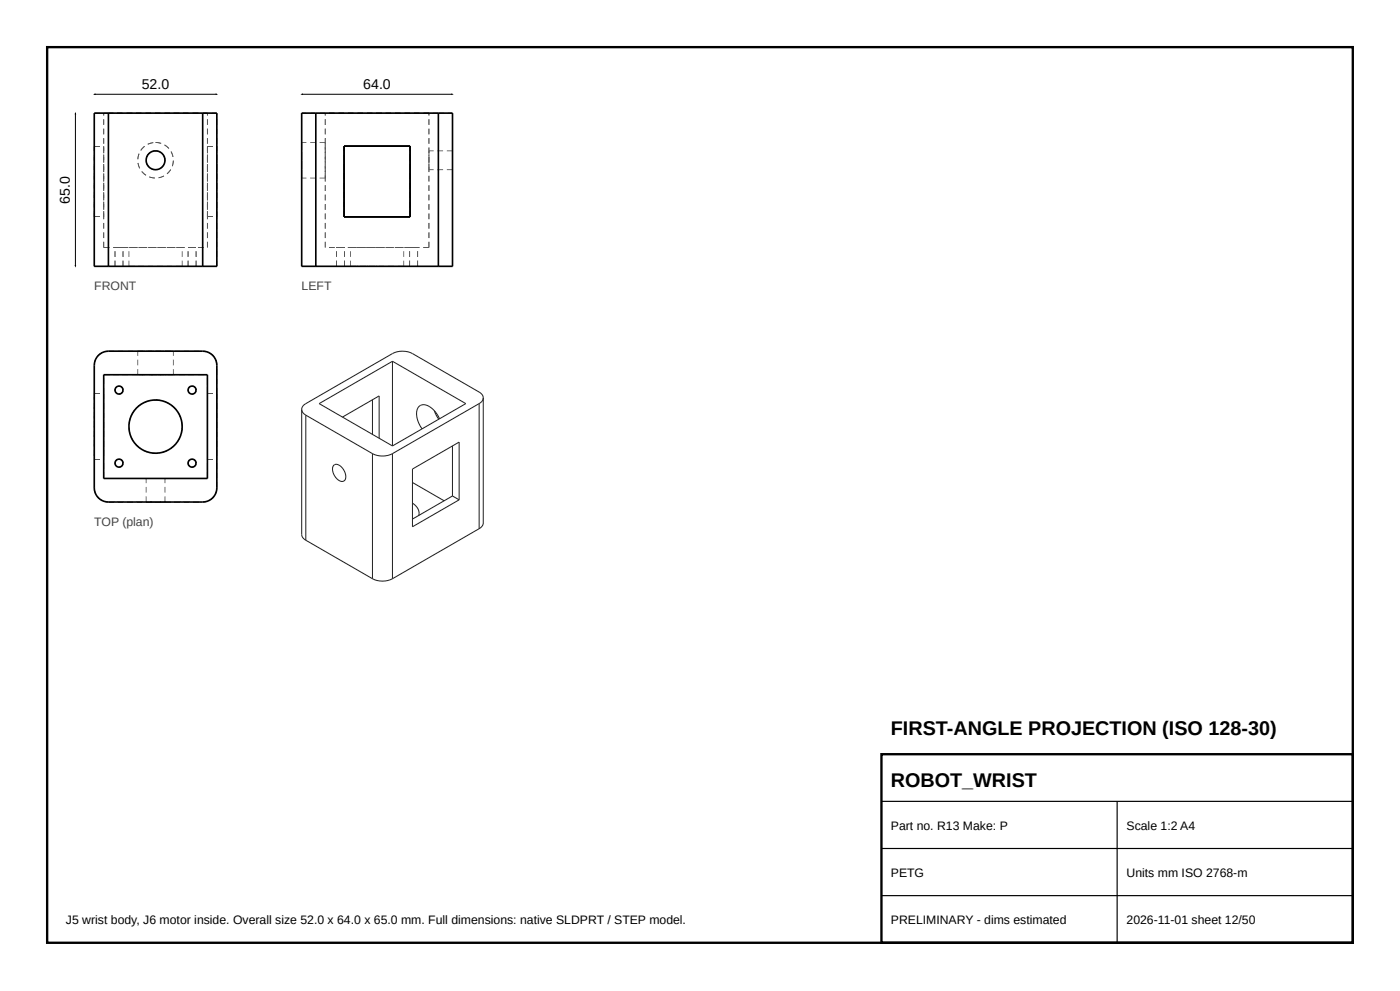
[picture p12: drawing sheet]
<svg xmlns="http://www.w3.org/2000/svg" width="297mm" height="210mm" viewBox="0 0 297 210" stroke-linecap="round" stroke-linejoin="round" font-family="sans-serif">
<path d="M10 10h277v190h-277zM187 160h100v40h-100z" fill="none" stroke="#000" stroke-width=".5"/>
<path d="M187 170h100M187 180h100M237 170v30M187 190h100" fill="none" stroke="#000" stroke-width=".25"/>
<g fill="#555">
<path d="M24.9 56.4h1.2v.2h-1.2z"/>
<path d="M24.4 56.4h1.2v.2h-1.2z"/>
<path d="M40.4 56.4h1.2v.2h-1.2z"/>
<path d="M39.9 56.4h1.2v.2h-1.2z"/>
<path d="M20 45.9h1.2v.2h-1.2z"/>
<path d="M20 30.9h1.2v.2h-1.2z"/>
<path d="M24.9 52.4h1.2v.2h-1.2z"/>
<path d="M24.4 52.4h1.2v.2h-1.2z"/>
<path d="M40.4 52.4h1.2v.2h-1.2z"/>
<path d="M39.9 52.4h1.2v.2h-1.2z"/>
<path d="M44 45.9h1.2v.2h-1.2z"/>
<path d="M44 30.9h1.2v.2h-1.2z"/>
<path d="M19.9 55.3h.2v1.2h-.2zM19.9 53.3h.2v1.2h-.2zM19.9 51.3h.2v1.2h-.2zM19.9 49.3h.2v1.2h-.2zM19.9 47.3h.2v1.2h-.2zM19.9 45.3h.2v1.2h-.2zM19.9 43.3h.2v1.2h-.2zM19.9 41.3h.2v1.2h-.2zM19.9 39.3h.2v1.2h-.2zM19.9 37.3h.2v1.2h-.2zM19.9 35.3h.2v1.2h-.2zM19.9 33.3h.2v1.2h-.2zM19.9 31.3h.2v1.2h-.2zM19.9 29.3h.2v1.2h-.2zM19.9 27.3h.2v1.2h-.2zM19.9 25.3h.2v1.2h-.2zM19.9 24h.2v.5h-.2z"/>
<path d="M19.9 44.8h.2v1.2h-.2zM19.9 42.8h.2v1.2h-.2zM19.9 40.8h.2v1.2h-.2zM19.9 38.8h.2v1.2h-.2zM19.9 36.8h.2v1.2h-.2zM19.9 34.8h.2v1.2h-.2zM19.9 32.8h.2v1.2h-.2zM19.9 31h.2v1h-.2z"/>
<path d="M19.9 44.8h.2v1.2h-.2zM19.9 42.8h.2v1.2h-.2zM19.9 40.8h.2v1.2h-.2zM19.9 38.8h.2v1.2h-.2zM19.9 36.8h.2v1.2h-.2zM19.9 34.8h.2v1.2h-.2zM19.9 32.8h.2v1.2h-.2zM19.9 31h.2v1h-.2z"/>
<path d="M20 23.9h1.2v.2h-1.2zM22 23.9h1v.2h-1z"/>
<path d="M23 23.9h1.2v.2h-1.2zM25 23.9h1.2v.2h-1.2zM27 23.9h1.2v.2h-1.2zM29 23.9h1.2v.2h-1.2zM31 23.9h1.2v.2h-1.2zM33 23.9h1.2v.2h-1.2zM35 23.9h1.2v.2h-1.2zM37 23.9h1.2v.2h-1.2zM39 23.9h1.2v.2h-1.2zM41 23.9h1.2v.2h-1.2z"/>
<path d="M44.8 23.9h1.2v.2h-1.2zM43 23.9h1v.2h-1z"/>
<path d="M42.8 23.9h1.2v.2h-1.2zM40.8 23.9h1.2v.2h-1.2zM38.8 23.9h1.2v.2h-1.2zM36.8 23.9h1.2v.2h-1.2zM34.8 23.9h1.2v.2h-1.2zM32.8 23.9h1.2v.2h-1.2zM30.8 23.9h1.2v.2h-1.2zM28.8 23.9h1.2v.2h-1.2zM26.8 23.9h1.2v.2h-1.2zM24.8 23.9h1.2v.2h-1.2zM22.8 23.9h1.2v.2h-1.2z"/>
<path d="M42.8 23.9h1.2v.2h-1.2zM40.8 23.9h1.2v.2h-1.2zM38.8 23.9h1.2v.2h-1.2zM36.8 23.9h1.2v.2h-1.2zM34.8 23.9h1.2v.2h-1.2zM32.8 23.9h1.2v.2h-1.2zM30.8 23.9h1.2v.2h-1.2zM28.8 23.9h1.2v.2h-1.2zM26.8 23.9h1.2v.2h-1.2zM24.8 23.9h1.2v.2h-1.2zM22.8 23.9h1.2v.2h-1.2z"/>
<path d="M20 56.4h1.2v.2h-1.2zM22 56.4h1v.2h-1z"/>
<path d="M23 56.4h1.2v.2h-1.2zM25 56.4h1.2v.2h-1.2zM27 56.4h1.2v.2h-1.2zM29 56.4h1.2v.2h-1.2zM31 56.4h1.2v.2h-1.2zM33 56.4h1.2v.2h-1.2zM35 56.4h1.2v.2h-1.2zM37 56.4h1.2v.2h-1.2zM39 56.4h1.2v.2h-1.2zM41 56.4h1.2v.2h-1.2z"/>
<path d="M44.8 56.4h1.2v.2h-1.2zM43 56.4h1v.2h-1z"/>
<path d="M37.5 56.4h1.2v.2h-1.2zM35.5 56.4h1.2v.2h-1.2zM33.5 56.4h1.2v.2h-1.2zM31.5 56.4h1.2v.2h-1.2zM29.5 56.4h1.2v.2h-1.2zM27.5 56.4h1.2v.2h-1.2z"/>
<path d="M27.4 56.4h1.2v.2h-1.2zM29.4 56.4h1.2v.2h-1.2zM31.4 56.4h1.2v.2h-1.2zM33.4 56.4h1.2v.2h-1.2zM35.4 56.4h1.2v.2h-1.2zM37.4 56.4h1.2v.2h-1.2z"/>
<path d="M21.9 44.8h.2v1.2h-.2zM21.9 42.8h.2v1.2h-.2zM21.9 40.8h.2v1.2h-.2zM21.9 38.8h.2v1.2h-.2zM21.9 36.8h.2v1.2h-.2zM21.9 34.8h.2v1.2h-.2zM21.9 32.8h.2v1.2h-.2zM21.9 31h.2v1h-.2z"/>
<path d="M21.9 44.8h.2v1.2h-.2zM21.9 42.8h.2v1.2h-.2zM21.9 40.8h.2v1.2h-.2zM21.9 38.8h.2v1.2h-.2zM21.9 36.8h.2v1.2h-.2zM21.9 34.8h.2v1.2h-.2zM21.9 32.8h.2v1.2h-.2zM21.9 31h.2v1h-.2z"/>
<path d="M33 30.1l1.2 .2-.1 .2-.6-.2h-.5zM34.9 30.7l1 .7-.1 .2-.3-.5-.6-.3zM36.2 32.2l.2-.1 .4 1.2h-.2v-.4zM36.7 34.1h.2l-.3 1.2-.1-.1 .2-.7zM36.1 35.9l.2 .2-.8 .9-.1-.2 .5-.3zM33.6 37.6h.5l.6-.4 .1 .2-1.1 .4zM31.7 37.4l.8 .3h.4l-.1 .2-.9-.2-.2-.1zM30 36.4l.1-.1 .4 .6 .5 .2-.1 .2zM29.2 34.6h.2v.5l.3 .6-.1 .1zM29.4 32.6h.2l-.2 .3-.1 .9h-.1zM30.1 31.5l.5-.5 .1 .1-.6 .4-.2 .5-.1-.2zM31.3 30.5l1.2-.3v.1l-.6 .1-.5 .3z"/>
<path d="M45.9 55.3h.2v1.2h-.2zM45.9 53.3h.2v1.2h-.2zM45.9 51.3h.2v1.2h-.2zM45.9 49.3h.2v1.2h-.2zM45.9 47.3h.2v1.2h-.2zM45.9 45.3h.2v1.2h-.2zM45.9 43.3h.2v1.2h-.2zM45.9 41.3h.2v1.2h-.2zM45.9 39.3h.2v1.2h-.2zM45.9 37.3h.2v1.2h-.2zM45.9 35.3h.2v1.2h-.2zM45.9 33.3h.2v1.2h-.2zM45.9 31.3h.2v1.2h-.2zM45.9 29.3h.2v1.2h-.2zM45.9 27.3h.2v1.2h-.2zM45.9 25.3h.2v1.2h-.2zM45.9 24h.2v.5h-.2z"/>
<path d="M45.9 44.8h.2v1.2h-.2zM45.9 42.8h.2v1.2h-.2zM45.9 40.8h.2v1.2h-.2zM45.9 38.8h.2v1.2h-.2zM45.9 36.8h.2v1.2h-.2zM45.9 34.8h.2v1.2h-.2zM45.9 32.8h.2v1.2h-.2zM45.9 31h.2v1h-.2z"/>
<path d="M45.9 44.8h.2v1.2h-.2zM45.9 42.8h.2v1.2h-.2zM45.9 40.8h.2v1.2h-.2zM45.9 38.8h.2v1.2h-.2zM45.9 36.8h.2v1.2h-.2zM45.9 34.8h.2v1.2h-.2zM45.9 32.8h.2v1.2h-.2zM45.9 31h.2v1h-.2z"/>
<path d="M43.9 51.3h.2v1.2h-.2zM43.9 49.3h.2v1.2h-.2zM43.9 47.3h.2v1.2h-.2zM43.9 45.3h.2v1.2h-.2zM43.9 43.3h.2v1.2h-.2zM43.9 41.3h.2v1.2h-.2zM43.9 39.3h.2v1.2h-.2zM43.9 37.3h.2v1.2h-.2zM43.9 35.3h.2v1.2h-.2zM43.9 33.3h.2v1.2h-.2zM43.9 31.3h.2v1.2h-.2zM43.9 29.3h.2v1.2h-.2zM43.9 27.3h.2v1.2h-.2zM43.9 25.3h.2v1.2h-.2zM43.9 24h.2v.5h-.2z"/>
<path d="M22 52.4h1.2v.2h-1.2zM24 52.4h1.2v.2h-1.2zM26 52.4h1.2v.2h-1.2zM28 52.4h1.2v.2h-1.2zM30 52.4h1.2v.2h-1.2zM32 52.4h1.2v.2h-1.2zM34 52.4h1.2v.2h-1.2zM36 52.4h1.2v.2h-1.2zM38 52.4h1.2v.2h-1.2zM40 52.4h1.2v.2h-1.2zM42 52.4h1.2v.2h-1.2z"/>
<path d="M21.9 51.3h.2v1.2h-.2zM21.9 49.3h.2v1.2h-.2zM21.9 47.3h.2v1.2h-.2zM21.9 45.3h.2v1.2h-.2zM21.9 43.3h.2v1.2h-.2zM21.9 41.3h.2v1.2h-.2zM21.9 39.3h.2v1.2h-.2zM21.9 37.3h.2v1.2h-.2zM21.9 35.3h.2v1.2h-.2zM21.9 33.3h.2v1.2h-.2zM21.9 31.3h.2v1.2h-.2zM21.9 29.3h.2v1.2h-.2zM21.9 27.3h.2v1.2h-.2zM21.9 25.3h.2v1.2h-.2zM21.9 24h.2v.5h-.2z"/>
<path d="M33 31.9l1.2 .4-.1 .1-.3-.2-.8-.1zM34.6 33l.2-.1 .1 .3 .2 .9h-.2l.1-.5zM34.7 34.8l.2 .1-.2 .3-.6 .6-.1-.2 .4-.2zM32.2 35.7l.4 .3 .7-.1v.2l-1.1-.2h-.1zM30.9 34.2h.2l.1 .6 .4 .4-.2 .1zM31.5 32.5l.2-.1 .1 .1-.5 .4-.1 .5h-.2zM32.4 32l.6-.1v.2l-.4-.1-.1 .2z"/>
<path d="M43.9 51.3h.2v1.2h-.2zM43.9 49.3h.2v1.2h-.2zM43.9 47.3h.2v1.2h-.2zM43.9 45.3h.2v1.2h-.2zM43.9 43.3h.2v1.2h-.2zM43.9 41.3h.2v1.2h-.2zM43.9 39.3h.2v1.2h-.2zM43.9 37.3h.2v1.2h-.2zM43.9 35.3h.2v1.2h-.2zM43.9 33.3h.2v1.2h-.2zM43.9 31.3h.2v1.2h-.2zM43.9 29.3h.2v1.2h-.2zM43.9 27.3h.2v1.2h-.2zM43.9 25.3h.2v1.2h-.2zM43.9 24h.2v.5h-.2z"/>
<path d="M43.9 44.8h.2v1.2h-.2zM43.9 42.8h.2v1.2h-.2zM43.9 40.8h.2v1.2h-.2zM43.9 38.8h.2v1.2h-.2zM43.9 36.8h.2v1.2h-.2zM43.9 34.8h.2v1.2h-.2zM43.9 32.8h.2v1.2h-.2zM43.9 31h.2v1h-.2z"/>
<path d="M43.9 44.8h.2v1.2h-.2zM43.9 42.8h.2v1.2h-.2zM43.9 40.8h.2v1.2h-.2zM43.9 38.8h.2v1.2h-.2zM43.9 36.8h.2v1.2h-.2zM43.9 34.8h.2v1.2h-.2zM43.9 32.8h.2v1.2h-.2zM43.9 31h.2v1h-.2z"/>
<path d="M22 52.4h1.2v.2h-1.2zM24 52.4h1.2v.2h-1.2zM26 52.4h1.2v.2h-1.2zM28 52.4h1.2v.2h-1.2zM30 52.4h1.2v.2h-1.2zM32 52.4h1.2v.2h-1.2zM34 52.4h1.2v.2h-1.2zM36 52.4h1.2v.2h-1.2zM38 52.4h1.2v.2h-1.2zM40 52.4h1.2v.2h-1.2zM42 52.4h1.2v.2h-1.2z"/>
<path d="M21.9 51.3h.2v1.2h-.2zM21.9 49.3h.2v1.2h-.2zM21.9 47.3h.2v1.2h-.2zM21.9 45.3h.2v1.2h-.2zM21.9 43.3h.2v1.2h-.2zM21.9 41.3h.2v1.2h-.2zM21.9 39.3h.2v1.2h-.2zM21.9 37.3h.2v1.2h-.2zM21.9 35.3h.2v1.2h-.2zM21.9 33.3h.2v1.2h-.2zM21.9 31.3h.2v1.2h-.2zM21.9 29.3h.2v1.2h-.2zM21.9 27.3h.2v1.2h-.2zM21.9 25.3h.2v1.2h-.2zM21.9 24h.2v.5h-.2z"/>
<path d="M33 30.1l1.2 .2-.1 .2-.6-.2h-.5zM34.9 30.7l1 .7-.1 .2-.3-.5-.6-.3zM36.2 32.2l.2-.1 .4 1.2h-.2v-.4zM36.7 34.1h.2l-.3 1.2-.1-.1 .2-.7zM36.1 35.9l.2 .2-.8 .9-.1-.2 .5-.3zM33.6 37.6h.5l.6-.4 .1 .2-1.1 .4zM31.7 37.4l.8 .3h.4l-.1 .2-.9-.2-.2-.1zM30 36.4l.1-.1 .4 .6 .5 .2-.1 .2zM29.2 34.6h.2v.5l.3 .6-.1 .1zM29.4 32.6h.2l-.2 .3-.1 .9h-.1zM30.1 31.5l.5-.5 .1 .1-.6 .4-.2 .5-.1-.2zM31.3 30.5l1.2-.3v.1l-.6 .1-.5 .3z"/>
<path d="M26 55.3h.2v1.2h-.2zM26 53.3h.2v1.2h-.2z"/>
<path d="M37.5 52.4h1.2v.2h-1.2zM35.5 52.4h1.2v.2h-1.2zM33.5 52.4h1.2v.2h-1.2zM31.5 52.4h1.2v.2h-1.2zM29.5 52.4h1.2v.2h-1.2zM27.5 52.4h1.2v.2h-1.2z"/>
<path d="M27.4 52.4h1.2v.2h-1.2zM29.4 52.4h1.2v.2h-1.2zM31.4 52.4h1.2v.2h-1.2zM33.4 52.4h1.2v.2h-1.2zM35.4 52.4h1.2v.2h-1.2zM37.4 52.4h1.2v.2h-1.2z"/>
<path d="M38.6 55.3h.1v1.2h-.1zM38.6 53.3h.1v1.2h-.1z"/>
<path d="M41.5 55.3h.2v1.2h-.2zM41.5 53.3h.2v1.2h-.2z"/>
<path d="M26 55.3h.2v1.2h-.2zM26 53.3h.2v1.2h-.2z"/>
<path d="M41.5 55.3h.2v1.2h-.2zM41.5 53.3h.2v1.2h-.2z"/>
<path d="M24.3 55.3h.2v1.2h-.2zM24.3 53.3h.2v1.2h-.2z"/>
<path d="M27.3 55.3h.1v1.2h-.1zM27.3 53.3h.1v1.2h-.1z"/>
<path d="M39.8 55.3h.2v1.2h-.2zM39.8 53.3h.2v1.2h-.2z"/>
<path d="M24.3 55.3h.2v1.2h-.2zM24.3 53.3h.2v1.2h-.2z"/>
<path d="M39.8 55.3h.2v1.2h-.2zM39.8 53.3h.2v1.2h-.2z"/>
</g>
<g fill="none" stroke="#000" stroke-width=".35">
<path d="M23 24h-3v32.5h3M23 24h20M23 24v32.5M43 24h3v32.5h-3M43 24v32.5M23 56.5h20"/>
<circle cx="33" cy="34" r="2"/>
</g>
<g fill="#555">
<path d="M20 83.4h1.2v.2h-1.2z"/>
<path d="M20 97.4h1.2v.2h-1.2z"/>
<path d="M33 106.4h1.2v.2h-1.2z"/>
<path d="M31 106.4h1.2v.2h-1.2z"/>
<path d="M33 101.4h1.2v.2h-1.2z"/>
<path d="M31 101.4h1.2v.2h-1.2z"/>
<path d="M44 83.4h1.2v.2h-1.2z"/>
<path d="M44 97.4h1.2v.2h-1.2z"/>
<path d="M19.9 102.3h.2v1.2h-.2zM19.9 100.3h.2v1.2h-.2zM19.9 98.3h.2v1.2h-.2zM19.9 96.3h.2v1.2h-.2zM19.9 94.3h.2v1.2h-.2zM19.9 92.3h.2v1.2h-.2zM19.9 90.3h.2v1.2h-.2zM19.9 88.3h.2v1.2h-.2zM19.9 86.3h.2v1.2h-.2zM19.9 84.3h.2v1.2h-.2zM19.9 82.3h.2v1.2h-.2zM19.9 80.3h.2v1.2h-.2zM19.9 78.3h.2v1.2h-.2z"/>
<path d="M19.9 83.5h.2v1.2h-.2zM19.9 85.5h.2v1.2h-.2zM19.9 87.5h.2v1.2h-.2zM19.9 89.5h.2v1.2h-.2zM19.9 91.5h.2v1.2h-.2zM19.9 93.5h.2v1.2h-.2zM19.9 95.5h.2v1.2h-.2z"/>
<path d="M19.9 83.5h.2v1.2h-.2zM19.9 85.5h.2v1.2h-.2zM19.9 87.5h.2v1.2h-.2zM19.9 89.5h.2v1.2h-.2zM19.9 91.5h.2v1.2h-.2zM19.9 93.5h.2v1.2h-.2zM19.9 95.5h.2v1.2h-.2z"/>
<path d="M19.9 103.5h.2l-.1 .5 .3 .6-.1 .1zM20.6 105.4l.1-.1 .5 .6 .4 .1-.1 .2zM22.3 106.3l.2 .2 .5-.1v.2l-.7-.1z"/>
<path d="M20.2 76.3l.1 .1-.3 .6 .1 .5h-.2zM20.8 75.3l.7-.5 .1 .2-.4 .1-.5 .6-.1-.1zM22.3 74.5l.7-.1v.2l-.5-.1-.2 .2z"/>
<path d="M23 106.4h1.2v.2h-1.2zM25 106.4h1.2v.2h-1.2zM27 106.4h1.2v.2h-1.2zM29 106.4h1.2v.2h-1.2zM31 106.4h1.2v.2h-1.2zM33 106.4h1.2v.2h-1.2zM35 106.4h1.2v.2h-1.2zM37 106.4h1.2v.2h-1.2zM39 106.4h1.2v.2h-1.2zM41 106.4h1.2v.2h-1.2z"/>
<path d="M23 74.4h1.2v.2h-1.2zM25 74.4h1.2v.2h-1.2zM27 74.4h1.2v.2h-1.2zM29 74.4h1.2v.2h-1.2zM31 74.4h1.2v.2h-1.2zM33 74.4h1.2v.2h-1.2zM35 74.4h1.2v.2h-1.2zM37 74.4h1.2v.2h-1.2zM39 74.4h1.2v.2h-1.2zM41 74.4h1.2v.2h-1.2z"/>
<path d="M45.9 103.5h.2l-.3 1.2-.1-.1 .3-.6zM44.4 106l.4-.1 .5-.6 .1 .1-.6 .6-.3 .2zM43 106.4l.5 .1 .2-.2v.2l-.7 .1z"/>
<path d="M45.7 76.4l.1-.1 .1 .2 .2 1h-.2l.1-.5zM44.5 74.8l.9 .8-.1 .1-.5-.6-.4-.1zM43 74.4l.7 .1v.2l-.2-.2-.5 .1z"/>
<path d="M45.9 102.3h.2v1.2h-.2zM45.9 100.3h.2v1.2h-.2zM45.9 98.3h.2v1.2h-.2zM45.9 96.3h.2v1.2h-.2zM45.9 94.3h.2v1.2h-.2zM45.9 92.3h.2v1.2h-.2zM45.9 90.3h.2v1.2h-.2zM45.9 88.3h.2v1.2h-.2zM45.9 86.3h.2v1.2h-.2zM45.9 84.3h.2v1.2h-.2zM45.9 82.3h.2v1.2h-.2zM45.9 80.3h.2v1.2h-.2zM45.9 78.3h.2v1.2h-.2z"/>
<path d="M25.4 97.3l.2 .1a.94 .94 0 0 1 .6 .8l-.2 .1v-.5l-.4-.3h-.2zM24.6 97.6l.1 .1-.2 .2-.1 .5 .2 .3-.1 .1-.1-.1a.94 .94 0 0 1 .2-1.1zM25.3 99l.5-.1 .3-.4-.1-.1h.2v.1a.92 .92 0 0 1-.9 .7z"/>
<path d="M38.4 89.3h.2l.1 1.2h-.1v-.7zM37.7 87.5l.1-.1 .6 1.1-.2 .1-.2-.7zM36.5 85.9l.9 .9-.2 .1-.4-.6-.4-.2zM34.7 85l1.1 .5-.1 .1-.6-.3-.5-.1zM32.7 84.8h1.2l-.1 .2-.6-.1-.5 .1zM30.7 85.2l1.2-.3v.2h-.7l-.4 .3zM29 86.4l1-.8 .1 .2-.7 .3-.3 .4zM28.5 87l.1 .1-.5 .5-.1 .5-.2-.1zM27.5 88.8h.2l-.3 .7 .1 .5-.2-.1zM27.3 90.8h.2l-.1 .7 .2 .4-.1 .1zM27.7 92.7h.2l.2 .7 .4 .3-.2 .1zM28.8 94.4l.2-.1 .4 .6 .5 .2-.2 .1zM30.5 95.5l.7 .4h.4v.2l-1.1-.4zM32.4 96l.8 .1 .4-.1v.2h-1.1zM34.4 95.9l.7-.2 .4-.2v.1l-1.1 .5zM36.1 95.1l.7-.4 .2-.4 .2 .1-1 .8zM38.1 92.7l.2 .1-.6 1-.2-.1 .5-.6zM38.5 90.8h.2l-.2 1.2-.1-.1 .2-.7z"/>
<path d="M40.9 97.3l.2 .1a.94 .94 0 0 1 .6 .8l-.2 .1v-.5l-.4-.3h-.2zM40.1 97.6l.1 .1-.2 .2-.1 .5 .2 .3-.1 .1-.1-.1a.94 .94 0 0 1 .2-1.1zM40.8 99l.5-.1 .3-.4-.1-.1h.2v.1a.92 .92 0 0 1-.9 .7z"/>
<path d="M25.4 81.8l.2 .1a.94 .94 0 0 1 .6 .8l-.2 .1v-.5l-.4-.3h-.2zM24.6 82.1l.1 .1-.2 .2-.1 .5 .2 .3-.1 .1-.1-.1a.94 .94 0 0 1 .2-1.1zM25.3 83.5l.5-.1 .3-.4-.1-.1h.2v.1a.92 .92 0 0 1-.9 .7z"/>
<path d="M40.9 81.8l.2 .1a.94 .94 0 0 1 .6 .8l-.2 .1v-.5l-.4-.3h-.2zM40.1 82.1l.1 .1-.2 .2-.1 .5 .2 .3-.1 .1-.1-.1a.94 .94 0 0 1 .2-1.1zM40.8 83.5l.5-.1 .3-.4-.1-.1h.2v.1a.92 .92 0 0 1-.9 .7z"/>
<path d="M21.9 83.5h.2v1.2h-.2zM21.9 85.5h.2v1.2h-.2zM21.9 87.5h.2v1.2h-.2zM21.9 89.5h.2v1.2h-.2zM21.9 91.5h.2v1.2h-.2zM21.9 93.5h.2v1.2h-.2zM21.9 95.5h.2v1.2h-.2z"/>
<path d="M21.9 83.5h.2v1.2h-.2zM21.9 85.5h.2v1.2h-.2zM21.9 87.5h.2v1.2h-.2zM21.9 89.5h.2v1.2h-.2zM21.9 91.5h.2v1.2h-.2zM21.9 93.5h.2v1.2h-.2zM21.9 95.5h.2v1.2h-.2z"/>
<path d="M33.8 106.4h1.2v.2h-1.2zM31.8 106.4h1.2v.2h-1.2z"/>
<path d="M33 74.4h1.2v.2h-1.2zM35 74.4h1.2v.2h-1.2z"/>
<path d="M35.6 74.4h1.2v.2h-1.2zM33.6 74.4h1.2v.2h-1.2zM31.6 74.4h1.2v.2h-1.2zM29.6 74.4h1.2v.2h-1.2z"/>
<path d="M29.2 74.4h1.2v.2h-1.2zM31.2 74.4h1.2v.2h-1.2z"/>
<path d="M45.9 83.5h.2v1.2h-.2zM45.9 85.5h.2v1.2h-.2zM45.9 87.5h.2v1.2h-.2zM45.9 89.5h.2v1.2h-.2zM45.9 91.5h.2v1.2h-.2zM45.9 93.5h.2v1.2h-.2zM45.9 95.5h.2v1.2h-.2z"/>
<path d="M45.9 83.5h.2v1.2h-.2zM45.9 85.5h.2v1.2h-.2zM45.9 87.5h.2v1.2h-.2zM45.9 89.5h.2v1.2h-.2zM45.9 91.5h.2v1.2h-.2zM45.9 93.5h.2v1.2h-.2zM45.9 95.5h.2v1.2h-.2z"/>
<path d="M22 101.4h1.2v.2h-1.2zM24 101.4h1.2v.2h-1.2zM26 101.4h1.2v.2h-1.2zM28 101.4h1.2v.2h-1.2zM30 101.4h1.2v.2h-1.2zM32 101.4h1.2v.2h-1.2zM34 101.4h1.2v.2h-1.2zM36 101.4h1.2v.2h-1.2zM38 101.4h1.2v.2h-1.2zM40 101.4h1.2v.2h-1.2zM42 101.4h1.2v.2h-1.2z"/>
<path d="M33.8 101.4h1.2v.2h-1.2zM31.8 101.4h1.2v.2h-1.2z"/>
<path d="M43.9 100.3h.2v1.2h-.2zM43.9 98.3h.2v1.2h-.2zM43.9 96.3h.2v1.2h-.2zM43.9 94.3h.2v1.2h-.2zM43.9 92.3h.2v1.2h-.2zM43.9 90.3h.2v1.2h-.2zM43.9 88.3h.2v1.2h-.2zM43.9 86.3h.2v1.2h-.2zM43.9 84.3h.2v1.2h-.2zM43.9 82.3h.2v1.2h-.2zM43.9 80.3h.2v1.2h-.2z"/>
<path d="M43.9 83.5h.2v1.2h-.2zM43.9 85.5h.2v1.2h-.2zM43.9 87.5h.2v1.2h-.2zM43.9 89.5h.2v1.2h-.2zM43.9 91.5h.2v1.2h-.2zM43.9 93.5h.2v1.2h-.2zM43.9 95.5h.2v1.2h-.2z"/>
<path d="M43.9 83.5h.2v1.2h-.2zM43.9 85.5h.2v1.2h-.2zM43.9 87.5h.2v1.2h-.2zM43.9 89.5h.2v1.2h-.2zM43.9 91.5h.2v1.2h-.2zM43.9 93.5h.2v1.2h-.2zM43.9 95.5h.2v1.2h-.2z"/>
<path d="M22 79.4h1.2v.2h-1.2zM24 79.4h1.2v.2h-1.2zM26 79.4h1.2v.2h-1.2zM28 79.4h1.2v.2h-1.2zM30 79.4h1.2v.2h-1.2zM32 79.4h1.2v.2h-1.2zM34 79.4h1.2v.2h-1.2zM36 79.4h1.2v.2h-1.2zM38 79.4h1.2v.2h-1.2zM40 79.4h1.2v.2h-1.2zM42 79.4h1.2v.2h-1.2z"/>
<path d="M33 79.4h1.2v.2h-1.2zM35 79.4h1.2v.2h-1.2z"/>
<path d="M35.6 79.4h1.2v.2h-1.2zM33.6 79.4h1.2v.2h-1.2zM31.6 79.4h1.2v.2h-1.2zM29.6 79.4h1.2v.2h-1.2z"/>
<path d="M29.2 79.4h1.2v.2h-1.2zM31.2 79.4h1.2v.2h-1.2z"/>
<path d="M21.9 100.3h.2v1.2h-.2zM21.9 98.3h.2v1.2h-.2zM21.9 96.3h.2v1.2h-.2zM21.9 94.3h.2v1.2h-.2zM21.9 92.3h.2v1.2h-.2zM21.9 90.3h.2v1.2h-.2zM21.9 88.3h.2v1.2h-.2zM21.9 86.3h.2v1.2h-.2zM21.9 84.3h.2v1.2h-.2zM21.9 82.3h.2v1.2h-.2zM21.9 80.3h.2v1.2h-.2z"/>
<path d="M34.9 105.3h.2v1.2h-.2zM34.9 103.3h.2v1.2h-.2zM34.9 101.5h.2v1h-.2z"/>
<path d="M30.9 105.3h.2v1.2h-.2zM30.9 103.3h.2v1.2h-.2zM30.9 101.5h.2v1h-.2z"/>
<path d="M36.7 78.3h.2v1.2h-.2zM36.7 76.3h.2v1.2h-.2zM36.7 74.5h.2v1h-.2z"/>
<path d="M29.1 78.3h.2v1.2h-.2zM29.1 76.3h.2v1.2h-.2zM29.1 74.5h.2v1h-.2z"/>
</g>
<g fill="none" stroke="#000" stroke-width=".35">
<path d="M20.9 75.4l.7-.6 1.4-.3h20a3 3 0 0 1 3 3v26a3 3 0 0 1-3 3h-20a3 3 0 0 1-3-3v-26l.3-1.4zM22 79.5h22v22h-22z"/>
<circle cx="25.3" cy="98.2" r=".85"/>
<circle cx="25.3" cy="82.7" r=".85"/>
<circle cx="33" cy="90.5" r="5.7"/>
<circle cx="40.8" cy="98.2" r=".85"/>
<circle cx="40.8" cy="82.7" r=".85"/>
</g>
<g fill="#555">
<path d="M86.9 56.4h.9v.2h-.9z"/>
<path d="M86.9 56.4h1.2v.2h-1.2z"/>
<path d="M87.8 56.4h.8v.2h-.8z"/>
<path d="M71.4 56.4h.9v.2h-.9z"/>
<path d="M71.4 56.4h1.2v.2h-1.2z"/>
<path d="M72.3 56.4h.8v.2h-.8z"/>
<path d="M86.9 52.4h.9v.2h-.9z"/>
<path d="M86.9 52.4h1.2v.2h-1.2z"/>
<path d="M87.8 52.4h.8v.2h-.8z"/>
<path d="M71.4 52.4h.9v.2h-.9z"/>
<path d="M71.4 52.4h1.2v.2h-1.2z"/>
<path d="M72.3 52.4h.8v.2h-.8z"/>
<path d="M93 23.9h1.2v.2h-1.2zM95 23.9h1v.2h-1z"/>
<path d="M65.8 23.9h1.2v.2h-1.2zM64 23.9h1v.2h-1z"/>
<path d="M91.8 23.9h1.2v.2h-1.2zM89.8 23.9h1.2v.2h-1.2zM87.8 23.9h1.2v.2h-1.2zM85.8 23.9h1.2v.2h-1.2zM83.8 23.9h1.2v.2h-1.2zM81.8 23.9h1.2v.2h-1.2zM79.8 23.9h1.2v.2h-1.2zM77.8 23.9h1.2v.2h-1.2zM75.8 23.9h1.2v.2h-1.2zM73.8 23.9h1.2v.2h-1.2zM71.8 23.9h1.2v.2h-1.2zM69.8 23.9h1.2v.2h-1.2zM67.8 23.9h1.2v.2h-1.2z"/>
<path d="M89.8 23.9h1.2v.2h-1.2zM87.8 23.9h1.2v.2h-1.2zM85.8 23.9h1.2v.2h-1.2zM83.8 23.9h1.2v.2h-1.2zM81.8 23.9h1.2v.2h-1.2zM79.8 23.9h1.2v.2h-1.2zM77.8 23.9h1.2v.2h-1.2zM75.8 23.9h1.2v.2h-1.2zM73.8 23.9h1.2v.2h-1.2zM71.8 23.9h1.2v.2h-1.2zM69.8 23.9h1.2v.2h-1.2z"/>
<path d="M89.8 23.9h1.2v.2h-1.2zM87.8 23.9h1.2v.2h-1.2zM85.8 23.9h1.2v.2h-1.2zM83.8 23.9h1.2v.2h-1.2zM81.8 23.9h1.2v.2h-1.2zM79.8 23.9h1.2v.2h-1.2zM77.8 23.9h1.2v.2h-1.2zM75.8 23.9h1.2v.2h-1.2zM73.8 23.9h1.2v.2h-1.2zM71.8 23.9h1.2v.2h-1.2zM69.8 23.9h1.2v.2h-1.2z"/>
<path d="M93 56.4h1.2v.2h-1.2zM95 56.4h1v.2h-1z"/>
<path d="M65.8 56.4h1.2v.2h-1.2zM64 56.4h1v.2h-1z"/>
<path d="M91.8 56.4h1.2v.2h-1.2zM89.8 56.4h1.2v.2h-1.2zM87.8 56.4h1.2v.2h-1.2zM85.8 56.4h1.2v.2h-1.2zM83.8 56.4h1.2v.2h-1.2zM81.8 56.4h1.2v.2h-1.2zM79.8 56.4h1.2v.2h-1.2zM77.8 56.4h1.2v.2h-1.2zM75.8 56.4h1.2v.2h-1.2zM73.8 56.4h1.2v.2h-1.2zM71.8 56.4h1.2v.2h-1.2zM69.8 56.4h1.2v.2h-1.2zM67.8 56.4h1.2v.2h-1.2z"/>
<path d="M78.8 56.4h1.2v.2h-1.2zM76.8 56.4h1.2v.2h-1.2zM74.8 56.4h1.2v.2h-1.2z"/>
<path d="M74.4 56.4h1.2v.2h-1.2zM76.4 56.4h1.2v.2h-1.2zM78.4 56.4h1.2v.2h-1.2zM80.4 56.4h1.2v.2h-1.2zM82.4 56.4h1.2v.2h-1.2zM84.4 56.4h1.2v.2h-1.2z"/>
<path d="M84.5 56.4h1.2v.2h-1.2zM82.5 56.4h1.2v.2h-1.2zM80.5 56.4h1.2v.2h-1.2z"/>
<path d="M73 45.9h1.2v.2h-1.2zM75 45.9h1.2v.2h-1.2zM77 45.9h1.2v.2h-1.2zM79 45.9h1.2v.2h-1.2zM81 45.9h1.2v.2h-1.2zM83 45.9h1.2v.2h-1.2zM85 45.9h1.2v.2h-1.2z"/>
<path d="M72.9 44.8h.2v1.2h-.2zM72.9 42.8h.2v1.2h-.2zM72.9 40.8h.2v1.2h-.2zM72.9 38.8h.2v1.2h-.2zM72.9 36.8h.2v1.2h-.2zM72.9 34.8h.2v1.2h-.2zM72.9 32.8h.2v1.2h-.2zM72.9 31h.2v1h-.2z"/>
<path d="M73 30.9h1.2v.2h-1.2zM75 30.9h1.2v.2h-1.2zM77 30.9h1.2v.2h-1.2zM79 30.9h1.2v.2h-1.2zM81 30.9h1.2v.2h-1.2zM83 30.9h1.2v.2h-1.2zM85 30.9h1.2v.2h-1.2z"/>
<path d="M86.9 44.8h.2v1.2h-.2zM86.9 42.8h.2v1.2h-.2zM86.9 40.8h.2v1.2h-.2zM86.9 38.8h.2v1.2h-.2zM86.9 36.8h.2v1.2h-.2zM86.9 34.8h.2v1.2h-.2zM86.9 32.8h.2v1.2h-.2zM86.9 31h.2v1h-.2z"/>
<path d="M95.9 55.3h.2v1.2h-.2zM95.9 53.3h.2v1.2h-.2zM95.9 51.3h.2v1.2h-.2zM95.9 49.3h.2v1.2h-.2zM95.9 47.3h.2v1.2h-.2zM95.9 45.3h.2v1.2h-.2zM95.9 43.3h.2v1.2h-.2zM95.9 41.3h.2v1.2h-.2zM95.9 39.3h.2v1.2h-.2zM95.9 37.3h.2v1.2h-.2zM95.9 35.3h.2v1.2h-.2zM95.9 33.3h.2v1.2h-.2zM95.9 31.3h.2v1.2h-.2zM95.9 29.3h.2v1.2h-.2zM95.9 27.3h.2v1.2h-.2zM95.9 25.3h.2v1.2h-.2zM95.9 24h.2v.5h-.2z"/>
<path d="M95.9 32h.2v1.2h-.2zM95.9 34h.2v1.2h-.2z"/>
<path d="M95.9 34.8h.2v1.2h-.2zM95.9 32.8h.2v1.2h-.2z"/>
<path d="M63.9 55.3h.2v1.2h-.2zM63.9 53.3h.2v1.2h-.2zM63.9 51.3h.2v1.2h-.2zM63.9 49.3h.2v1.2h-.2zM63.9 47.3h.2v1.2h-.2zM63.9 45.3h.2v1.2h-.2zM63.9 43.3h.2v1.2h-.2zM63.9 41.3h.2v1.2h-.2zM63.9 39.3h.2v1.2h-.2zM63.9 37.3h.2v1.2h-.2zM63.9 35.3h.2v1.2h-.2zM63.9 33.3h.2v1.2h-.2zM63.9 31.3h.2v1.2h-.2zM63.9 29.3h.2v1.2h-.2zM63.9 27.3h.2v1.2h-.2zM63.9 25.3h.2v1.2h-.2zM63.9 24h.2v.5h-.2z"/>
<path d="M63.9 30.2h.2v1.2h-.2zM63.9 32.2h.2v1.2h-.2zM63.9 34.2h.2v1.2h-.2zM63.9 36.2h.2v1.2h-.2z"/>
<path d="M63.9 36.6h.2v1.2h-.2zM63.9 34.6h.2v1.2h-.2zM63.9 32.6h.2v1.2h-.2zM63.9 30.6h.2v1.2h-.2z"/>
<path d="M73 45.9h1.2v.2h-1.2zM75 45.9h1.2v.2h-1.2zM77 45.9h1.2v.2h-1.2zM79 45.9h1.2v.2h-1.2zM81 45.9h1.2v.2h-1.2zM83 45.9h1.2v.2h-1.2zM85 45.9h1.2v.2h-1.2z"/>
<path d="M72.9 44.8h.2v1.2h-.2zM72.9 42.8h.2v1.2h-.2zM72.9 40.8h.2v1.2h-.2zM72.9 38.8h.2v1.2h-.2zM72.9 36.8h.2v1.2h-.2zM72.9 34.8h.2v1.2h-.2zM72.9 32.8h.2v1.2h-.2zM72.9 31h.2v1h-.2z"/>
<path d="M73 30.9h1.2v.2h-1.2zM75 30.9h1.2v.2h-1.2zM77 30.9h1.2v.2h-1.2zM79 30.9h1.2v.2h-1.2zM81 30.9h1.2v.2h-1.2zM83 30.9h1.2v.2h-1.2zM85 30.9h1.2v.2h-1.2z"/>
<path d="M86.9 44.8h.2v1.2h-.2zM86.9 42.8h.2v1.2h-.2zM86.9 40.8h.2v1.2h-.2zM86.9 38.8h.2v1.2h-.2zM86.9 36.8h.2v1.2h-.2zM86.9 34.8h.2v1.2h-.2zM86.9 32.8h.2v1.2h-.2zM86.9 31h.2v1h-.2z"/>
<path d="M90.9 51.3h.2v1.2h-.2zM90.9 49.3h.2v1.2h-.2zM90.9 47.3h.2v1.2h-.2zM90.9 45.3h.2v1.2h-.2zM90.9 43.3h.2v1.2h-.2zM90.9 41.3h.2v1.2h-.2zM90.9 39.3h.2v1.2h-.2zM90.9 37.3h.2v1.2h-.2zM90.9 35.3h.2v1.2h-.2zM90.9 33.3h.2v1.2h-.2zM90.9 31.3h.2v1.2h-.2zM90.9 29.3h.2v1.2h-.2zM90.9 27.3h.2v1.2h-.2zM90.9 25.3h.2v1.2h-.2zM90.9 24h.2v.5h-.2z"/>
<path d="M90.9 51.3h.2v1.2h-.2zM90.9 49.3h.2v1.2h-.2zM90.9 47.3h.2v1.2h-.2zM90.9 45.3h.2v1.2h-.2zM90.9 43.3h.2v1.2h-.2zM90.9 41.3h.2v1.2h-.2zM90.9 39.3h.2v1.2h-.2zM90.9 37.3h.2v1.2h-.2zM90.9 35.3h.2v1.2h-.2zM90.9 33.3h.2v1.2h-.2zM90.9 31.3h.2v1.2h-.2zM90.9 29.3h.2v1.2h-.2zM90.9 27.3h.2v1.2h-.2zM90.9 25.3h.2v1.2h-.2zM90.9 24h.2v.5h-.2z"/>
<path d="M90.9 32h.2v1.2h-.2zM90.9 34h.2v1.2h-.2z"/>
<path d="M90.9 34.8h.2v1.2h-.2zM90.9 32.8h.2v1.2h-.2z"/>
<path d="M89.8 52.4h1.2v.2h-1.2zM87.8 52.4h1.2v.2h-1.2zM85.8 52.4h1.2v.2h-1.2zM83.8 52.4h1.2v.2h-1.2zM81.8 52.4h1.2v.2h-1.2zM79.8 52.4h1.2v.2h-1.2zM77.8 52.4h1.2v.2h-1.2zM75.8 52.4h1.2v.2h-1.2zM73.8 52.4h1.2v.2h-1.2zM71.8 52.4h1.2v.2h-1.2zM69.8 52.4h1.2v.2h-1.2z"/>
<path d="M68.9 51.3h.2v1.2h-.2zM68.9 49.3h.2v1.2h-.2zM68.9 47.3h.2v1.2h-.2zM68.9 45.3h.2v1.2h-.2zM68.9 43.3h.2v1.2h-.2zM68.9 41.3h.2v1.2h-.2zM68.9 39.3h.2v1.2h-.2zM68.9 37.3h.2v1.2h-.2zM68.9 35.3h.2v1.2h-.2zM68.9 33.3h.2v1.2h-.2zM68.9 31.3h.2v1.2h-.2zM68.9 29.3h.2v1.2h-.2zM68.9 27.3h.2v1.2h-.2zM68.9 25.3h.2v1.2h-.2zM68.9 24h.2v.5h-.2z"/>
<path d="M68.9 51.3h.2v1.2h-.2zM68.9 49.3h.2v1.2h-.2zM68.9 47.3h.2v1.2h-.2zM68.9 45.3h.2v1.2h-.2zM68.9 43.3h.2v1.2h-.2zM68.9 41.3h.2v1.2h-.2zM68.9 39.3h.2v1.2h-.2zM68.9 37.3h.2v1.2h-.2zM68.9 35.3h.2v1.2h-.2zM68.9 33.3h.2v1.2h-.2zM68.9 31.3h.2v1.2h-.2zM68.9 29.3h.2v1.2h-.2zM68.9 27.3h.2v1.2h-.2zM68.9 25.3h.2v1.2h-.2zM68.9 24h.2v.5h-.2z"/>
<path d="M68.9 30.2h.2v1.2h-.2zM68.9 32.2h.2v1.2h-.2zM68.9 34.2h.2v1.2h-.2zM68.9 36.2h.2v1.2h-.2z"/>
<path d="M68.9 36.6h.2v1.2h-.2zM68.9 34.6h.2v1.2h-.2zM68.9 32.6h.2v1.2h-.2zM68.9 30.6h.2v1.2h-.2z"/>
<path d="M89.8 52.4h1.2v.2h-1.2zM87.8 52.4h1.2v.2h-1.2zM85.8 52.4h1.2v.2h-1.2zM83.8 52.4h1.2v.2h-1.2zM81.8 52.4h1.2v.2h-1.2zM79.8 52.4h1.2v.2h-1.2zM77.8 52.4h1.2v.2h-1.2zM75.8 52.4h1.2v.2h-1.2zM73.8 52.4h1.2v.2h-1.2zM71.8 52.4h1.2v.2h-1.2zM69.8 52.4h1.2v.2h-1.2z"/>
<path d="M78.8 52.4h1.2v.2h-1.2zM76.8 52.4h1.2v.2h-1.2zM74.8 52.4h1.2v.2h-1.2z"/>
<path d="M74.4 52.4h1.2v.2h-1.2zM76.4 52.4h1.2v.2h-1.2zM78.4 52.4h1.2v.2h-1.2zM80.4 52.4h1.2v.2h-1.2zM82.4 52.4h1.2v.2h-1.2zM84.4 52.4h1.2v.2h-1.2z"/>
<path d="M84.5 52.4h1.2v.2h-1.2zM82.5 52.4h1.2v.2h-1.2zM80.5 52.4h1.2v.2h-1.2z"/>
<path d="M94.8 31.9h1.2v.2h-1.2zM92.8 31.9h1.2v.2h-1.2zM91 31.9h1v.2h-1z"/>
<path d="M67.8 30.1h1.2v.2h-1.2zM65.8 30.1h1.2v.2h-1.2zM64 30.1h1v.2h-1z"/>
<path d="M88.5 55.3h.2v1.2h-.2zM88.5 53.3h.2v1.2h-.2z"/>
<path d="M86.8 55.3h.2v1.2h-.2zM86.8 53.3h.2v1.2h-.2z"/>
<path d="M85.6 55.3h.1v1.2h-.1zM85.6 53.3h.1v1.2h-.1z"/>
<path d="M74.3 55.3h.1v1.2h-.1zM74.3 53.3h.1v1.2h-.1z"/>
<path d="M88.5 55.3h.2v1.2h-.2zM88.5 53.3h.2v1.2h-.2z"/>
<path d="M86.8 55.3h.2v1.2h-.2zM86.8 53.3h.2v1.2h-.2z"/>
<path d="M73 55.3h.2v1.2h-.2zM73 53.3h.2v1.2h-.2z"/>
<path d="M71.3 55.3h.2v1.2h-.2zM71.3 53.3h.2v1.2h-.2z"/>
<path d="M73 55.3h.2v1.2h-.2zM73 53.3h.2v1.2h-.2z"/>
<path d="M71.3 55.3h.2v1.2h-.2zM71.3 53.3h.2v1.2h-.2z"/>
<path d="M94.8 35.9h1.2v.2h-1.2zM92.8 35.9h1.2v.2h-1.2zM91 35.9h1v.2h-1z"/>
<path d="M67.8 37.7h1.2v.2h-1.2zM65.8 37.7h1.2v.2h-1.2zM64 37.7h1v.2h-1z"/>
</g>
<path d="M67 24h-3v32.5h3M67 24h26M67 24v32.5M73 31h14v15h-14zM93 24h3v32.5h-3M93 24v32.5M67 56.5h26" fill="none" stroke="#000" stroke-width=".35"/>
<g fill="none" stroke="#222" stroke-width=".22">
<path d="M83.3 76.6l-15.6 9 15.6 9M83.3 76.6l15.5 9-15.5 9M83.3 76.6v18M64 86.8a1.5 1.5 0 0 0 .9 1.3M64 86.8v26.6a1.5 1.5 0 0 0 .9 1.2M64.9 88.1l14.1 8.1M64.9 88.1v26.5M70.8 98.7a1.56 1.56 0 0 1 2.1 1 1.6 1.6 0 0 1-.2 2.4 2.53 2.53 0 0 1-1.9-3.4zM72.7 88.5l7.7-4.5v9M79 96.2a4.7 4.7 0 0 0 4.3 0M79 84.8v7.4M79 96.2v26.6"/>
<path d="M83.3 96.2v26.6M87.5 99.5l9.9-5.7v12.2l-9.9 5.7zM92.1 87.1l1 1.8M93.2 88.8a4.1 4.1 0 0 0-3.6-2.9 2.1 2.1 0 0 0-1.1 2.9l.4 1.1 .6 1.1M96 94.6v10.6M101.6 85.6l-18.3 10.6M101.6 85.6v26.6M102.5 84.4a1.5 1.5 0 0 0-.9-1.2l-14.1-8.2a4.7 4.7 0 0 0-4.2 0l-18.4 10.6a1.5 1.5 0 0 0-.9 1.2M102.5 84.4a1.5 1.5 0 0 1-.9 1.2M102.5 84.4v26.5a1.5 1.5 0 0 1-.9 1.3M64.9 114.6l14.1 8.2M87.5 106.7a2.46 2.46 0 0 1 1.4 2.6"/>
<path d="M87.5 110l.1 .1M87.5 102.4l6.7 3.8M96 105.2l-8.5 4.9M96 105.2l1.4 .8M101.6 112.2l-18.3 10.6M79 122.8a4.7 4.7 0 0 0 4.3 0"/>
</g>
<path d="M20 20h26M64 20h32M16 24v32.5" fill="none" stroke="#000" stroke-width=".21"/>
<path d="M45.7 19.8l.6 .2-.6 .2zM95.7 19.8l.6 .2-.6 .2zM16 23.7l.2 .6h-.4zM19.7 20l.6-.2v.4zM63.7 20l.6-.2v.4zM15.8 56.2h.4l-.2 .6z" fill="#000"/>
<g font-size="4.2">
<text x="189" y="156">FIRST-ANGLE PROJECTION (ISO 128-30)</text>
<text x="189" y="167">ROBOT_WRIST</text>
</g>
<g font-size="3">
<text x="30.1" y="18.8">52.0</text>
<text x="77.1" y="18.8">64.0</text>
<text x="14.8" y="43.2" transform="rotate(-90 14.8 43.2)">65.0</text>
</g>
<g font-size="2.6" fill="#444">
<text x="20" y="61.5">FRONT</text>
<text x="64" y="61.5">LEFT</text>
<text x="20" y="111.5">TOP (plan)</text>
</g>
<g font-size="2.6">
<text x="189" y="176">Part no. R13 Make: P</text>
<text x="239" y="176">Scale 1:2 A4</text>
<text x="189" y="186">PETG</text>
<text x="239" y="186">Units mm ISO 2768-m</text>
<text x="14" y="196">J5 wrist body, J6 motor inside. Overall size 52.0 x 64.0 x 65.0 mm. Full dimensions: native SLDPRT / STEP model.</text>
<text x="189" y="196">PRELIMINARY - dims estimated</text>
<text x="239" y="196">2026-11-01 sheet 12/50</text>
</g>
</svg>
